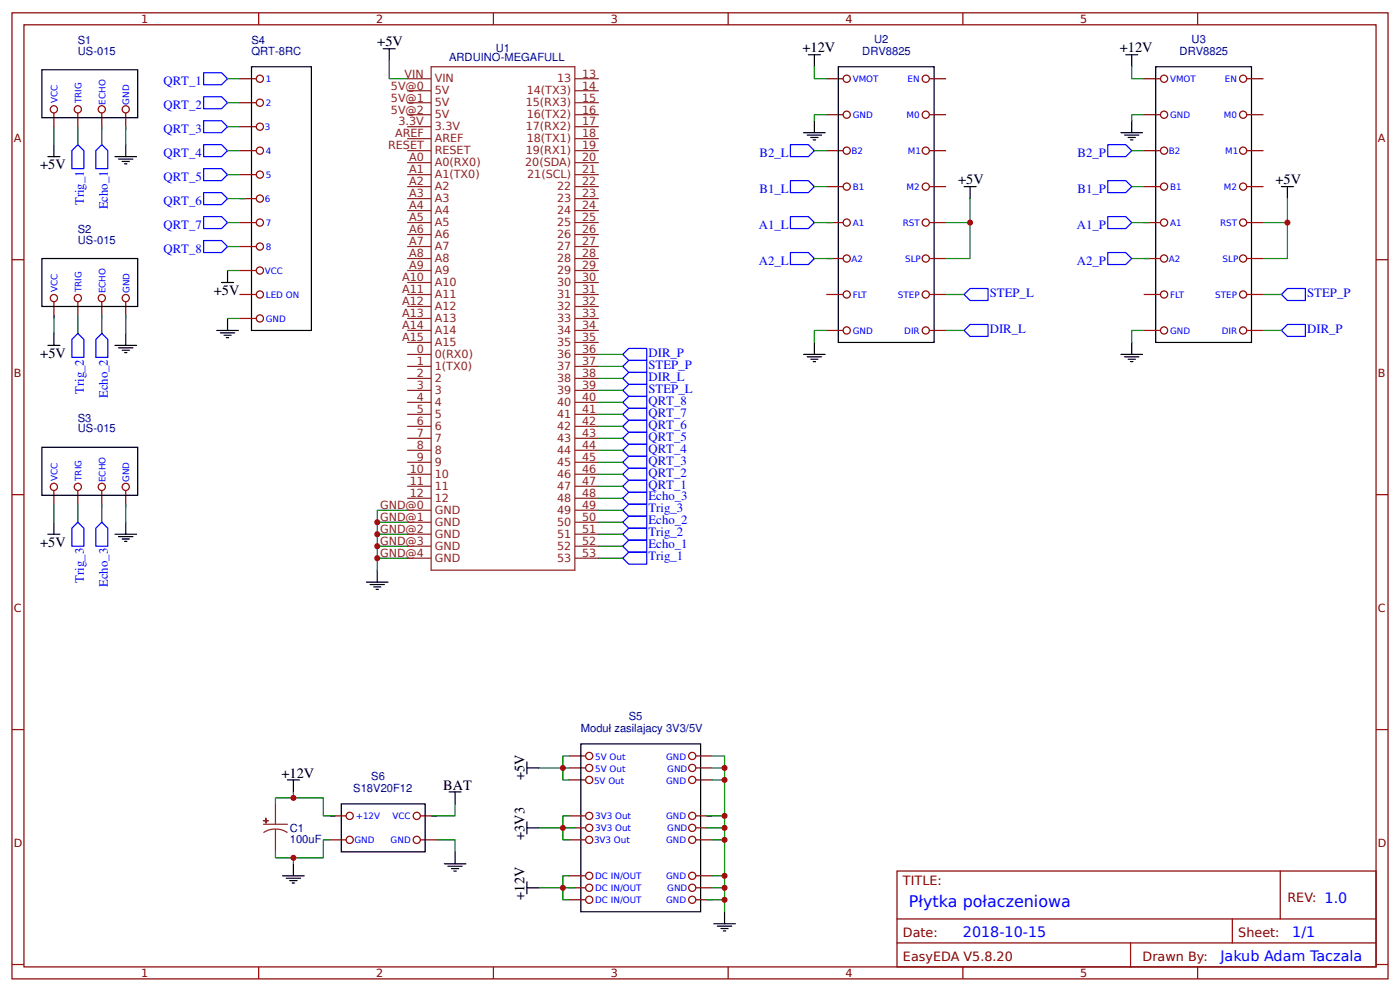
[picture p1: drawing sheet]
<svg xmlns="http://www.w3.org/2000/svg" width="309mm" height="219mm" viewBox="0 0 309 219" stroke-linecap="round" stroke-linejoin="round" font-family="sans-serif">
<g fill="none" stroke="#800" stroke-width=".26">
<path d="M2.6 2.8h304.1v213.3h-304.1zM5.3 5.5h298.7v207.9h-298.7zM52.9 17.4h3.7M57.1 2.8v2.7M109 2.8v2.7M160.9 2.8v2.7M182.6 17.4h3.7M205.3 17.4h3.7M212.7 2.8v2.7M252.7 17.4h3.7M264.6 2.8v2.7M275.4 17.4h3.7"/>
<path d="M11.9 24.9v3.7M17.2 24.9v3.7M22.5 24.9v3.7M27.8 24.9v3.7M52.9 28h3.7M52.9 22.7h3.7M52.9 38.5h3.7M52.9 33.3h3.7M182.6 33.3h3.7M182.6 25.3h3.7M205.3 33.3h3.7M205.3 25.3h3.7"/>
<path d="M252.7 33.3h3.7M252.7 25.3h3.7M275.4 33.3h3.7M275.4 25.3h3.7M2.6 57.3h2.7M52.9 43.8h3.7M52.9 59.7h3.7M52.9 54.4h3.7M52.9 49.1h3.7M182.6 49.1h3.7M182.6 57.1h3.7M182.6 41.2h3.7"/>
<path d="M205.3 49.1h3.7M205.3 57.1h3.7M205.3 41.2h3.7M252.7 49.1h3.7M252.7 57.1h3.7M252.7 41.2h3.7M275.4 49.1h3.7M275.4 57.1h3.7M275.4 41.2h3.7M304 57.3h2.7M11.9 66.6v3.7M17.2 66.6v3.7"/>
<path d="M22.5 66.6v3.7M27.8 66.6v3.7M52.9 70.3h3.7M52.9 65h3.7M182.6 65h3.7M182.6 72.9h3.7M205.3 65h3.7M205.3 72.9h3.7M252.7 65h3.7M252.7 72.9h3.7M275.4 65h3.7M275.4 72.9h3.7"/>
<path d="M2.6 109.2h2.7M11.9 108.3v3.7M17.2 108.3v3.7M22.5 108.3v3.7M27.8 108.3v3.7M304 109.2h2.7M2.6 161.1h2.7M125.7 172.2h3.7M125.7 169.5h3.7M125.7 166.9h3.7M153.7 172.2h3.7M153.7 169.5h3.7"/>
<path d="M153.7 166.9h3.7M304 161.1h2.7M72.8 185.4h3.7M72.8 180.1h3.7M92.9 185.4h3.7M92.9 180.1h3.7M125.7 185.4h3.7M125.7 182.7h3.7M125.7 180.1h3.7M125.7 196h3.7M125.7 193.3h3.7M125.7 198.6h3.7"/>
<path d="M153.7 185.4h3.7M153.7 182.7h3.7M153.7 180.1h3.7M153.7 196h3.7M153.7 193.3h3.7M153.7 198.6h3.7M198.2 192.3h105.8v21.1h-105.8zM282.8 192.3v10.6M2.6 212.9h2.7M57.1 213.4v2.7M109 213.4v2.7M160.9 213.4v2.7"/>
<path d="M198.2 202.9h105.8M198.2 208.1h105.8M212.7 213.4v2.7M249.8 208.1v5.3M264.6 213.4v2.7M272.3 202.9v5.2M304 212.9h2.7"/>
<circle cx="57.4" cy="17.4" r=".79"/>
<circle cx="187.1" cy="17.4" r=".79"/>
<circle cx="204.5" cy="17.4" r=".79"/>
<circle cx="257.2" cy="17.4" r=".79"/>
<circle cx="274.6" cy="17.4" r=".79"/>
<circle cx="11.9" cy="24.1" r=".79"/>
<circle cx="17.2" cy="24.1" r=".79"/>
<circle cx="22.5" cy="24.1" r=".79"/>
<circle cx="27.8" cy="24.1" r=".79"/>
<circle cx="57.4" cy="22.7" r=".79"/>
<circle cx="57.4" cy="28" r=".79"/>
<circle cx="57.4" cy="38.5" r=".79"/>
<circle cx="57.4" cy="33.3" r=".79"/>
<circle cx="187.1" cy="25.3" r=".79"/>
<circle cx="187.1" cy="33.3" r=".79"/>
<circle cx="204.5" cy="33.3" r=".79"/>
<circle cx="204.5" cy="25.3" r=".79"/>
<circle cx="257.2" cy="33.3" r=".79"/>
<circle cx="257.2" cy="25.3" r=".79"/>
<circle cx="274.6" cy="33.3" r=".79"/>
<circle cx="274.6" cy="25.3" r=".79"/>
<circle cx="57.4" cy="43.8" r=".79"/>
<circle cx="57.4" cy="54.4" r=".79"/>
<circle cx="57.4" cy="49.1" r=".79"/>
<circle cx="57.4" cy="59.7" r=".79"/>
<circle cx="187.1" cy="41.2" r=".79"/>
<circle cx="187.1" cy="57.1" r=".79"/>
<circle cx="187.1" cy="49.1" r=".79"/>
<circle cx="204.5" cy="41.2" r=".79"/>
<circle cx="204.5" cy="57.1" r=".79"/>
<circle cx="204.5" cy="49.1" r=".79"/>
<circle cx="257.2" cy="41.2" r=".79"/>
<circle cx="257.2" cy="49.1" r=".79"/>
<circle cx="257.2" cy="57.1" r=".79"/>
<circle cx="274.6" cy="41.2" r=".79"/>
<circle cx="274.6" cy="49.1" r=".79"/>
<circle cx="274.6" cy="57.1" r=".79"/>
<circle cx="11.9" cy="65.8" r=".79"/>
<circle cx="17.2" cy="65.8" r=".79"/>
<circle cx="22.5" cy="65.8" r=".79"/>
<circle cx="27.8" cy="65.8" r=".79"/>
<circle cx="57.4" cy="65" r=".79"/>
<circle cx="57.4" cy="70.3" r=".79"/>
<circle cx="187.1" cy="65" r=".79"/>
<circle cx="187.1" cy="72.9" r=".79"/>
<circle cx="204.5" cy="65" r=".79"/>
<circle cx="204.5" cy="72.9" r=".79"/>
<circle cx="257.2" cy="72.9" r=".79"/>
<circle cx="257.2" cy="65" r=".79"/>
<circle cx="274.6" cy="72.9" r=".79"/>
<circle cx="274.6" cy="65" r=".79"/>
<circle cx="11.9" cy="107.5" r=".79"/>
<circle cx="17.2" cy="107.5" r=".79"/>
<circle cx="22.5" cy="107.5" r=".79"/>
<circle cx="27.8" cy="107.5" r=".79"/>
<circle cx="130.2" cy="166.9" r=".79"/>
<circle cx="130.2" cy="172.2" r=".79"/>
<circle cx="130.2" cy="169.5" r=".79"/>
<circle cx="152.9" cy="169.5" r=".79"/>
<circle cx="152.9" cy="172.2" r=".79"/>
<circle cx="152.9" cy="166.9" r=".79"/>
<circle cx="77.3" cy="185.4" r=".79"/>
<circle cx="77.3" cy="180.1" r=".79"/>
<circle cx="92.1" cy="185.4" r=".79"/>
<circle cx="92.1" cy="180.1" r=".79"/>
<circle cx="130.2" cy="182.7" r=".79"/>
<circle cx="130.2" cy="196" r=".79"/>
<circle cx="130.2" cy="193.3" r=".79"/>
<circle cx="130.2" cy="185.4" r=".79"/>
<circle cx="130.2" cy="198.6" r=".79"/>
<circle cx="130.2" cy="180.1" r=".79"/>
<circle cx="152.9" cy="196" r=".79"/>
<circle cx="152.9" cy="185.4" r=".79"/>
<circle cx="152.9" cy="182.7" r=".79"/>
<circle cx="152.9" cy="198.6" r=".79"/>
<circle cx="152.9" cy="193.3" r=".79"/>
<circle cx="152.9" cy="180.1" r=".79"/>
</g>
<g fill="none" stroke="#8d2323" stroke-width=".26">
<path d="M90 17.4h5.2M95.2 14.7h31.8v111.2h-31.8zM127 17.4h5.3M90 20h5.2M90 33.3h5.2M90 22.7h5.2M90 35.9h5.2M90 38.5h5.2M90 25.3h5.2M90 28h5.2M90 30.6h5.2M127 20h5.3"/>
<path d="M127 33.3h5.3M127 22.7h5.3M127 35.9h5.3M127 38.5h5.3M127 25.3h5.3M127 28h5.3M127 30.6h5.3M90 41.2h5.2M90 43.8h5.2M90 46.5h5.2M90 49.1h5.2M90 51.8h5.2"/>
<path d="M90 54.4h5.2M90 57.1h5.2M90 59.7h5.2M127 41.2h5.3M127 43.8h5.3M127 46.5h5.3M127 49.1h5.3M127 51.8h5.3M127 54.4h5.3M127 57.1h5.3M127 59.7h5.3M90 62.4h5.2"/>
<path d="M90 65h5.2M90 67.7h5.2M90 70.3h5.2M90 72.9h5.2M90 75.6h5.2M90 78.2h5.2M127 62.4h5.3M127 65h5.3M127 67.7h5.3M127 70.3h5.3M127 72.9h5.3M127 75.6h5.3"/>
<path d="M127 78.2h5.3M90 80.9h5.2M90 83.5h5.2M90 86.2h5.2M90 88.8h5.2M90 91.5h5.2M90 94.1h5.2M90 96.8h5.2M90 99.4h5.2M127 80.9h5.3M127 83.5h5.3M127 86.2h5.3"/>
<path d="M127 88.8h5.3M127 91.5h5.3M127 94.1h5.3M127 96.8h5.3M127 99.4h5.3M90 102h5.2M90 104.7h5.2M90 107.3h5.2M90 110h5.2M90 112.6h5.2M90 115.3h5.2M90 117.9h5.2"/>
<path d="M127 102h5.3M127 104.7h5.3M127 107.3h5.3M127 110h5.3M127 112.6h5.3M127 115.3h5.3M127 117.9h5.3M90 123.2h5.2M90 120.6h5.2M127 123.2h5.3M127 120.6h5.3M60.9 177.5v4.5"/>
<path d="M58.2 182h5.3M60.9 183l1.3 .2 1.3 .6M60.9 183l-1.4 .2-1.3 .6M60.9 183v5"/>
</g>
<g fill="none" stroke="#000" stroke-width=".26">
<path d="M9.3 15.4h21.1v10.6h-21.1zM55.6 14.7h13.2v58.2h-13.2zM84.7 10.8h2.6M86 10.8v2.6M178.6 12.1h2.6M179.9 12.1v2.6M185.2 14.7h21.2v60.9h-21.2zM248.7 12.1h2.7M250 12.1v2.6M255.3 14.7h21.2v60.9h-21.2zM10.6 34.6h2.6M11.9 31.9v2.7"/>
<path d="M25.4 34.6h4.8M26.2 35.1h3.2M27 35.6h1.6M27.5 36.2h.5M27.8 31.9v2.7M177.5 29.3h4.8M178.3 29.8h3.2M179.1 30.3h1.6M179.7 30.9h.5M179.9 26.6v2.7M247.6 29.3h4.8M248.4 29.8h3.2"/>
<path d="M249.2 30.3h1.6M249.8 30.9h.5M250 26.6v2.7M9.3 57.1h21.1v10.6h-21.1zM50.3 59.7v2.7M213 41.2h2.6M214.3 41.2v2.6M283.1 41.2h2.7M284.4 41.2v2.6M10.6 76.2h2.6M11.9 73.6v2.6M25.4 76.2h4.8"/>
<path d="M26.2 76.8h3.2M27 77.3h1.6M27.5 77.8h.6M27.8 73.6v2.6M47.9 72.9h4.8M48.7 73.5h3.2M48.9 62.4h2.7M49.5 74h1.6M50 74.5h.5M50.3 70.3v2.6M177.5 78.2h4.8M178.3 78.8h3.2"/>
<path d="M179.1 79.3h1.6M179.7 79.8h.5M179.9 75.6v2.6M247.6 78.2h4.8M248.4 78.8h3.2M249.2 79.3h1.6M249.8 79.8h.5M250 75.6v2.6M9.3 98.7h21.1v10.6h-21.1zM10.6 117.9h2.6M11.9 115.3v2.6M25.4 117.9h4.8"/>
<path d="M26.2 118.5h3.2M27 119h1.6M27.5 119.5h.5M27.8 115.3v2.6M81 128.5h4.7M81.8 129h3.1M82.5 129.6h1.6M83.1 130.1h.5M83.3 125.9v2.6M63.5 172.2h2.6M64.8 172.2v2.6M75.4 177.5h18.5v10.5h-18.5z"/>
<path d="M99.2 174.8h2.7M100.5 174.8v2.7M116.4 169.5h2.7M116.4 168.2v2.6M128.3 164.2h26.5v37.1h-26.5zM62.4 193.3h4.8M63.2 193.9h3.2M64 194.4h1.6M64.6 194.9h.5M64.8 190.7v2.6M98.2 190.7h4.7M99 191.2h3.1"/>
<path d="M99.7 191.7h1.6M100.3 192.3h.5M100.5 188v2.7M116.4 181.4v2.7M116.4 194.7v2.6M116.4 182.7h2.7M116.4 196h2.7M157.7 203.9h4.8M158.5 204.4h3.2M159.3 205h1.6M159.8 205.5h.5M160.1 201.3v2.6"/>
</g>
<g fill="none" stroke="#00f" stroke-width=".26">
<path d="M45 16.1h3.9l1.4 1.3-1.4 1.3h-3.9zM17.2 31.9l1.3 1.4v3.9h-2.6v-3.9zM21.2 33.3l1.3-1.4 1.3 1.4v3.9h-2.6zM45 21.4h3.9l1.4 1.3-1.4 1.3h-3.9zM45 26.6h3.9l1.4 1.4-1.4 1.3h-3.9zM45 31.9h3.9l1.4 1.4-1.4 1.3h-3.9zM45 37.2h3.9l1.4 1.3-1.4 1.4h-3.9zM174.6 31.9h4l1.3 1.4-1.3 1.3h-4zM174.6 39.9h4l1.3 1.3-1.3 1.3h-4zM244.7 31.9h4l1.3 1.4-1.3 1.3h-4zM244.7 39.9h4l1.3 1.3-1.3 1.3h-4zM45 42.5h3.9l1.4 1.3-1.4 1.4h-3.9z"/>
<path d="M45 47.8h3.9l1.4 1.3-1.4 1.4h-3.9zM45 53.1h3.9l1.4 1.3-1.4 1.3h-3.9zM174.6 47.8h4l1.3 1.3-1.3 1.4h-4zM174.6 55.7h4l1.3 1.4-1.3 1.3h-4zM244.7 47.8h4l1.3 1.3-1.3 1.4h-4zM244.7 55.7h4l1.3 1.4-1.3 1.3h-4zM17.2 73.6l1.3 1.3v4h-2.6v-4zM22.5 73.6l1.3 1.3v4h-2.6v-4zM137.6 78.2l1.3-1.3h4v2.7h-4zM213 72.9l1.3-1.3h4v2.7h-4zM213 65l1.3-1.3h4v2.6h-4zM283.1 72.9l1.3-1.3h4v2.7h-4z"/>
<path d="M283.1 65l1.3-1.3h4v2.6h-4zM137.6 99.4l1.3-1.3h4v2.6h-4zM137.6 94.1l1.3-1.3h4v2.6h-4zM137.6 96.8l1.3-1.4h4v2.7h-4zM137.6 86.2l1.3-1.3h4v2.6h-4zM137.6 88.8l1.3-1.3h4v2.6h-4zM137.6 83.5l1.3-1.3h4v2.7h-4zM137.6 80.9l1.3-1.3h4v2.6h-4zM138.9 90.1h4v2.7h-4l-1.3-1.3zM17.2 115.3l1.3 1.3v4h-2.6v-4zM22.5 115.3l1.3 1.3v4h-2.6v-4zM137.6 117.9l1.3-1.3h4v2.6h-4z"/>
<path d="M137.6 115.3l1.3-1.3h4v2.6h-4zM137.6 110l1.3-1.3h4v2.6h-4zM137.6 112.6l1.3-1.3h4v2.7h-4zM137.6 107.3l1.3-1.3h4v2.7h-4zM137.6 102l1.3-1.3h4v2.7h-4zM137.6 104.7l1.3-1.3h4v2.6h-4zM137.6 123.2l1.3-1.3h4v2.6h-4zM137.6 120.6l1.3-1.4h4v2.7h-4z"/>
</g>
<g fill="none" stroke="#080" stroke-width=".26">
<path d="M50.3 17.4h2.6M86 13.4v4h4M179.9 14.7v2.7h2.7M250 14.7v2.7h2.7M11.9 28v3.9M17.2 28v3.9M22.5 28v3.9M27.8 28v3.9M50.3 22.7h2.6M50.3 33.3h2.6M50.3 38.5h2.6M50.3 28h2.6"/>
<path d="M179.9 33.3h2.7M182.6 25.3h-2.7v1.3M250 33.3h2.7M252.7 25.3h-2.7v1.3M50.3 43.8h3.9M50.3 49.1h2.6M50.3 54.4h2.6M50.3 59.7h2.6M179.9 49.1h4M179.9 41.2h2.7M179.9 57.1h4M214.3 43.8v5.3h-5.3"/>
<path d="M214.3 49.1v8h-5.3M250 49.1h4M250 41.2h2.7M250 57.1h4M284.4 43.8v5.3h-5.3M284.4 49.1v8h-5.3M11.9 69.6v4M17.2 69.6v4M22.5 69.6v4M27.8 69.6v4M50.3 70.3h2.6M132.3 78.2h5.3"/>
<path d="M182.6 72.9h-2.7v2.7M209 65h4M209 72.9h4M252.7 72.9h-2.7v2.7M279.1 65h4M279.1 72.9h4M132.3 99.4h5.3M132.3 96.8h5.3M132.3 94.1h5.3M132.3 91.5h5.3M132.3 88.8h5.3M132.3 86.2h5.3"/>
<path d="M132.3 83.5h5.3M132.3 80.9h5.3M11.9 111.3v4M17.2 111.3v4M22.5 111.3v4M27.8 111.3v4M83.3 117.9v5.3h6.7M90 115.3h-6.7v2.6h6.7M90 112.6h-6.7v2.7M132.3 117.9h5.3M132.3 115.3h5.3M132.3 112.6h5.3"/>
<path d="M132.3 110h5.3M132.3 107.3h5.3M132.3 104.7h5.3M132.3 102h5.3M83.3 120.6h6.7M83.3 123.2v2.7M132.3 120.6h5.3M132.3 123.2h5.3M64.8 174.8v1.3h-3.9v1.4M64.8 176.1h6.6v4h2.7M100.5 177.5v2.6h-5.3M125.7 166.9h-1.3v2.6h-5.3"/>
<path d="M125.7 169.5h-1.3v2.7h1.3M157.4 172.2h2.7v7.9M157.4 169.5h2.7v2.7M157.4 166.9h2.7v2.6M60.9 188v1.4h3.9v1.3M72.8 185.4h-1.4v4h-6.6M96.6 185.4h3.9v2.6M125.7 180.1h-1.3v2.6h-5.3M125.7 193.3h-1.3v2.7h-5.3M127 182.7h-2.6v2.7h1.3M127 196h-2.6v2.6h1.3M156.1 198.6h4v2.7"/>
<path d="M156.1 182.7h4v2.7M156.1 180.1h4v2.6M157.4 196h2.7v2.6M157.4 193.3h2.7v2.7M157.4 185.4h2.7v7.9"/>
</g>
<g fill="#8d2323" stroke="#8d2323" stroke-width=".26">
<path d="M58.2 181.2h1.1z"/>
<path d="M58.7 180.6l.1 1.1z"/>
</g>
<g fill="#c00">
<circle cx="64.8" cy="189.4" r=".66"/>
<circle cx="83.3" cy="120.6" r=".66"/>
<circle cx="83.3" cy="117.9" r=".66"/>
<circle cx="124.4" cy="196" r=".66"/>
<circle cx="124.4" cy="169.5" r=".66"/>
<circle cx="160.1" cy="172.2" r=".66"/>
<circle cx="160.1" cy="182.7" r=".66"/>
<circle cx="160.1" cy="193.3" r=".66"/>
<circle cx="160.1" cy="198.6" r=".66"/>
<circle cx="214.3" cy="49.1" r=".66"/>
<circle cx="284.4" cy="49.1" r=".66"/>
<circle cx="160.1" cy="196" r=".66"/>
<circle cx="160.1" cy="185.4" r=".66"/>
<circle cx="160.1" cy="180.1" r=".66"/>
<circle cx="160.1" cy="169.5" r=".66"/>
<circle cx="124.4" cy="182.7" r=".66"/>
<circle cx="83.3" cy="115.3" r=".66"/>
<circle cx="83.3" cy="123.2" r=".66"/>
<circle cx="64.8" cy="176.1" r=".66"/>
</g>
<text font-size="3.5" fill="#00f" x="200.8" y="200.2">Płytka połaczeniowa</text>
<g font-size="3.2">
<text x="83.3" y="10.2">+5V</text>
<text x="177.3" y="11.6">+12V</text>
<text x="247.4" y="11.6">+12V</text>
<text x="8.9" y="37.3">+5V</text>
<text x="211.7" y="40.7">+5V</text>
<text x="281.8" y="40.7">+5V</text>
<text x="47.2" y="65.1">+5V</text>
<text x="8.9" y="79">+5V</text>
<text x="8.9" y="120.7">+5V</text>
<text x="62.2" y="171.6">+12V</text>
<text x="115.9" y="172.2" transform="rotate(-90 115.9 172.2)">+5V</text>
<text x="97.9" y="174.3">BAT</text>
<text x="115.9" y="185.4" transform="rotate(-90 115.9 185.4)">+3V3</text>
<text x="115.9" y="198.6" transform="rotate(-90 115.9 198.6)">+12V</text>
</g>
<g font-size="3.2" fill="#00f">
<text x="212.7" y="206.8">2018-10-15</text>
<text x="285.5" y="206.8">1/1</text>
<text x="269.6" y="212.1">Jakub Adam Taczala</text>
</g>
<g font-size="2.8" fill="#00f">
<text x="36.1" y="18.7">QRT_1</text>
<text x="36.1" y="24">QRT_2</text>
<text x="36.1" y="29.3">QRT_3</text>
<text x="36.1" y="34.6">QRT_4</text>
<text x="167.8" y="34.6">B2_L</text>
<text x="238.1" y="34.6">B2_P</text>
<text x="36.1" y="39.9">QRT_5</text>
<text x="18.5" y="45.3" transform="rotate(-90 18.5 45.3)">Trig_1</text>
<text x="23.8" y="46.2" transform="rotate(-90 23.8 46.2)">Echo_1</text>
<text x="36.1" y="45.2">QRT_6</text>
<text x="167.8" y="42.5">B1_L</text>
<text x="238.1" y="42.5">B1_P</text>
<text x="36.1" y="50.5">QRT_7</text>
<text x="167.6" y="50.5">A1_L</text>
<text x="237.9" y="50.5">A1_P</text>
<text x="36.1" y="55.8">QRT_8</text>
<text x="167.6" y="58.4">A2_L</text>
<text x="237.9" y="58.4">A2_P</text>
<text x="218.7" y="65.5">STEP_L</text>
<text x="288.8" y="65.5">STEP_P</text>
<text x="218.7" y="73.4">DIR_L</text>
<text x="288.8" y="73.4">DIR_P</text>
<text x="143.3" y="78.7">DIR_P</text>
<text x="143.3" y="81.4">STEP_P</text>
<text x="18.5" y="87" transform="rotate(-90 18.5 87)">Trig_2</text>
<text x="23.8" y="87.9" transform="rotate(-90 23.8 87.9)">Echo_2</text>
<text x="143.3" y="86.7">STEP_L</text>
<text x="143.3" y="89.3">QRT_8</text>
<text x="143.3" y="84">DIR_L</text>
<text x="143.3" y="94.6">QRT_6</text>
<text x="143.3" y="92">QRT_7</text>
<text x="143.3" y="99.9">QRT_4</text>
<text x="143.3" y="97.3">QRT_5</text>
<text x="143.3" y="107.8">QRT_1</text>
<text x="143.3" y="102.5">QRT_3</text>
<text x="143.3" y="105.2">QRT_2</text>
<text x="143.3" y="110.5">Echo_3</text>
<text x="143.3" y="113.1">Trig_3</text>
<text x="143.3" y="118.4">Trig_2</text>
<text x="143.3" y="115.8">Echo_2</text>
<text x="143.3" y="123.7">Trig_1</text>
<text x="143.3" y="121.1">Echo_1</text>
<text x="18.5" y="128.6" transform="rotate(-90 18.5 128.6)">Trig_3</text>
<text x="23.8" y="129.6" transform="rotate(-90 23.8 129.6)">Echo_3</text>
</g>
<g font-size="2.8" fill="#800">
<text x="199.5" y="195.4">TITLE:</text>
<text x="284.4" y="199.2">REV: 1.0</text>
<text x="199.5" y="206.8">Date:</text>
<text x="273.6" y="206.8">Sheet:</text>
<text x="199.5" y="212.1">EasyEDA V5.8.20</text>
<text x="252.4" y="212.1">Drawn By:</text>
</g>
<g font-size="2.5" fill="#800">
<text x="31.2" y="5.1">1</text>
<text x="83.1" y="5.1">2</text>
<text x="134.9" y="5.1">3</text>
<text x="186.8" y="5.1">4</text>
<text x="238.7" y="5.1">5</text>
<text x="3" y="31.4">A</text>
<text x="304.4" y="31.4">A</text>
<text x="3" y="83.3">B</text>
<text x="304.4" y="83.3">B</text>
<text x="3" y="135.1">C</text>
<text x="304.4" y="135.1">C</text>
<text x="3" y="187">D</text>
<text x="304.4" y="187">D</text>
<text x="31.2" y="215.7">1</text>
<text x="83.1" y="215.7">2</text>
<text x="134.9" y="215.7">3</text>
<text x="186.8" y="215.7">4</text>
<text x="238.7" y="215.7">5</text>
</g>
<g font-size="2.5" fill="#000080">
<text x="17.2" y="9.7">S1</text>
<text x="55.6" y="9.7">S4</text>
<text x="109.5" y="11.6">U1</text>
<text x="193.1" y="9.4">U2</text>
<text x="263.3" y="9.4">U3</text>
<text x="17.2" y="12.1">US-015</text>
<text x="55.6" y="12.1">QRT-8RC</text>
<text x="99.2" y="13.4">ARDUINO-MEGAFULL</text>
<text x="190.5" y="12.1">DRV8825</text>
<text x="260.6" y="12.1">DRV8825</text>
<text x="17.2" y="53.8">US-015</text>
<text x="17.2" y="51.4">S2</text>
<text x="17.2" y="95.4">US-015</text>
<text x="17.2" y="93.1">S3</text>
<text x="128.3" y="161.6">Moduł zasilajacy 3V3/5V</text>
<text x="138.9" y="158.9">S5</text>
<text x="82" y="172.2">S6</text>
<text x="78.1" y="174.8">S18V20F12</text>
<text x="64" y="186">100uF</text>
<text x="64" y="183.6">C1</text>
</g>
<g font-size="2.5" fill="#8d2323">
<text x="89.4" y="17.1">VIN</text>
<text x="128.6" y="17.1">13</text>
<text x="86.4" y="19.8">5V@0</text>
<text x="86.4" y="22.4">5V@1</text>
<text x="96" y="20.8">5V</text>
<text x="96" y="23.5">5V</text>
<text x="96" y="18.2">VIN</text>
<text x="116.2" y="23.5">15(RX3)</text>
<text x="116.4" y="20.8">14(TX3)</text>
<text x="123.1" y="18.2">13</text>
<text x="128.6" y="22.4">15</text>
<text x="128.6" y="19.8">14</text>
<text x="86.4" y="25.1">5V@2</text>
<text x="88" y="27.7">3.3V</text>
<text x="96" y="26.1">5V</text>
<text x="96" y="28.8">3.3V</text>
<text x="116.2" y="28.8">17(RX2)</text>
<text x="116.4" y="26.1">16(TX2)</text>
<text x="128.6" y="25.1">16</text>
<text x="128.6" y="27.7">17</text>
<text x="85.7" y="33">RESET</text>
<text x="87.3" y="30.3">AREF</text>
<text x="90.4" y="35.6">A0</text>
<text x="96" y="34.1">RESET</text>
<text x="96" y="31.4">AREF</text>
<text x="116.2" y="34.1">19(RX1)</text>
<text x="116.4" y="31.4">18(TX1)</text>
<text x="128.6" y="30.3">18</text>
<text x="128.6" y="35.6">20</text>
<text x="128.6" y="33">19</text>
<text x="90.4" y="38.3">A1</text>
<text x="90.4" y="40.9">A2</text>
<text x="96" y="36.7">A0(RX0)</text>
<text x="96" y="39.3">A1(TX0)</text>
<text x="96" y="42">A2</text>
<text x="116" y="36.7">20(SDA)</text>
<text x="116.5" y="39.3">21(SCL)</text>
<text x="123.1" y="42">22</text>
<text x="128.6" y="40.9">22</text>
<text x="128.6" y="38.3">21</text>
<text x="90.4" y="43.6">A3</text>
<text x="90.4" y="46.2">A4</text>
<text x="96" y="44.6">A3</text>
<text x="96" y="47.3">A4</text>
<text x="123.1" y="44.6">23</text>
<text x="123.1" y="47.3">24</text>
<text x="128.6" y="43.6">23</text>
<text x="128.6" y="46.2">24</text>
<text x="90.4" y="48.9">A5</text>
<text x="90.4" y="51.5">A6</text>
<text x="96" y="49.9">A5</text>
<text x="96" y="52.6">A6</text>
<text x="123.1" y="49.9">25</text>
<text x="123.1" y="52.6">26</text>
<text x="128.6" y="48.9">25</text>
<text x="128.6" y="51.5">26</text>
<text x="90.4" y="54.2">A7</text>
<text x="90.4" y="56.8">A8</text>
<text x="90.4" y="59.5">A9</text>
<text x="96" y="55.2">A7</text>
<text x="96" y="57.9">A8</text>
<text x="123.1" y="55.2">27</text>
<text x="123.1" y="57.9">28</text>
<text x="128.6" y="54.2">27</text>
<text x="128.6" y="56.8">28</text>
<text x="128.6" y="59.5">29</text>
<text x="88.8" y="62.1">A10</text>
<text x="88.8" y="64.7">A11</text>
<text x="96" y="60.5">A9</text>
<text x="96" y="63.2">A10</text>
<text x="96" y="65.8">A11</text>
<text x="123.1" y="60.5">29</text>
<text x="123.1" y="63.2">30</text>
<text x="123.1" y="65.8">31</text>
<text x="128.6" y="62.1">30</text>
<text x="128.6" y="64.7">31</text>
<text x="88.8" y="67.4">A12</text>
<text x="88.8" y="70">A13</text>
<text x="96" y="68.4">A12</text>
<text x="96" y="71.1">A13</text>
<text x="123.1" y="68.4">32</text>
<text x="123.1" y="71.1">33</text>
<text x="128.6" y="67.4">32</text>
<text x="128.6" y="70">33</text>
<text x="88.8" y="72.7">A14</text>
<text x="88.8" y="75.3">A15</text>
<text x="92.1" y="78">0</text>
<text x="96" y="73.7">A14</text>
<text x="96" y="76.4">A15</text>
<text x="123.1" y="73.7">34</text>
<text x="123.1" y="76.4">35</text>
<text x="128.6" y="72.7">34</text>
<text x="128.6" y="75.3">35</text>
<text x="128.6" y="78">36</text>
<text x="92.1" y="80.6">1</text>
<text x="92.1" y="83.3">2</text>
<text x="96" y="81.7">1(TX0)</text>
<text x="96" y="79">0(RX0)</text>
<text x="123.1" y="79">36</text>
<text x="123.1" y="81.7">37</text>
<text x="128.6" y="80.6">37</text>
<text x="128.6" y="83.3">38</text>
<text x="92.1" y="85.9">3</text>
<text x="92.1" y="88.6">4</text>
<text x="96" y="84.3">2</text>
<text x="96" y="87">3</text>
<text x="96" y="89.6">4</text>
<text x="123.1" y="84.3">38</text>
<text x="123.1" y="89.6">40</text>
<text x="123.1" y="87">39</text>
<text x="128.6" y="88.6">40</text>
<text x="128.6" y="85.9">39</text>
<text x="92.1" y="91.2">5</text>
<text x="92.1" y="93.8">6</text>
<text x="96" y="92.3">5</text>
<text x="96" y="94.9">6</text>
<text x="123.1" y="92.3">41</text>
<text x="123.1" y="94.9">42</text>
<text x="128.6" y="91.2">41</text>
<text x="128.6" y="93.8">42</text>
<text x="92.1" y="96.5">7</text>
<text x="92.1" y="99.1">8</text>
<text x="92.1" y="101.8">9</text>
<text x="96" y="97.6">7</text>
<text x="96" y="100.2">8</text>
<text x="123.1" y="97.6">43</text>
<text x="123.1" y="100.2">44</text>
<text x="128.6" y="96.5">43</text>
<text x="128.6" y="99.1">44</text>
<text x="128.6" y="101.8">45</text>
<text x="90.5" y="104.4">10</text>
<text x="90.5" y="107.1">11</text>
<text x="96" y="102.8">9</text>
<text x="96" y="105.5">10</text>
<text x="123.1" y="102.8">45</text>
<text x="123.1" y="105.5">46</text>
<text x="128.6" y="104.4">46</text>
<text x="128.6" y="107.1">47</text>
<text x="84" y="112.4">GND@0</text>
<text x="90.5" y="109.7">12</text>
<text x="96" y="108.1">11</text>
<text x="96" y="110.8">12</text>
<text x="96" y="113.4">GND</text>
<text x="123.1" y="108.1">47</text>
<text x="123.1" y="110.8">48</text>
<text x="123.1" y="113.4">49</text>
<text x="128.6" y="109.7">48</text>
<text x="128.6" y="112.4">49</text>
<text x="84" y="115">GND@1</text>
<text x="84" y="117.7">GND@2</text>
<text x="96" y="116.1">GND</text>
<text x="96" y="118.7">GND</text>
<text x="123.1" y="118.7">51</text>
<text x="123.1" y="116.1">50</text>
<text x="128.6" y="117.7">51</text>
<text x="128.6" y="115">50</text>
<text x="84" y="123">GND@4</text>
<text x="84" y="120.3">GND@3</text>
<text x="96" y="124">GND</text>
<text x="96" y="121.4">GND</text>
<text x="123.1" y="124">53</text>
<text x="123.1" y="121.4">52</text>
<text x="128.6" y="123">53</text>
<text x="128.6" y="120.3">52</text>
</g>
<g font-size="1.9" fill="#00f">
<text x="12.7" y="22.8" transform="rotate(-90 12.7 22.8)">VCC</text>
<text x="18" y="22.8" transform="rotate(-90 18 22.8)">TRIG</text>
<text x="23.3" y="23.1" transform="rotate(-90 23.3 23.1)">ECHO</text>
<text x="28.6" y="23.1" transform="rotate(-90 28.6 23.1)">GND</text>
<text x="58.7" y="23.5">2</text>
<text x="58.7" y="18.2">1</text>
<text x="188.4" y="18.2">VMOT</text>
<text x="200.5" y="18.2">EN</text>
<text x="258.5" y="18.2">VMOT</text>
<text x="270.6" y="18.2">EN</text>
<text x="58.5" y="28.8">3</text>
<text x="188.4" y="26.1">GND</text>
<text x="200.3" y="26.1">M0</text>
<text x="258.5" y="26.1">GND</text>
<text x="270.4" y="26.1">M0</text>
<text x="58.7" y="34.1">4</text>
<text x="188.1" y="34.1">B2</text>
<text x="200.6" y="34.1">M1</text>
<text x="258.2" y="34.1">B2</text>
<text x="270.7" y="34.1">M1</text>
<text x="58.7" y="39.3">5</text>
<text x="188.4" y="42">B1</text>
<text x="200.3" y="42">M2</text>
<text x="258.5" y="42">B1</text>
<text x="270.4" y="42">M2</text>
<text x="58.5" y="44.6">6</text>
<text x="58.7" y="49.9">7</text>
<text x="188.4" y="49.9">A1</text>
<text x="199.4" y="49.9">RST</text>
<text x="258.5" y="49.9">A1</text>
<text x="269.5" y="49.9">RST</text>
<text x="58.7" y="55.2">8</text>
<text x="188.1" y="57.9">A2</text>
<text x="200" y="57.9">SLP</text>
<text x="258.2" y="57.9">A2</text>
<text x="270.1" y="57.9">SLP</text>
<text x="12.7" y="64.5" transform="rotate(-90 12.7 64.5)">VCC</text>
<text x="18" y="64.5" transform="rotate(-90 18 64.5)">TRIG</text>
<text x="23.3" y="64.7" transform="rotate(-90 23.3 64.7)">ECHO</text>
<text x="28.6" y="64.7" transform="rotate(-90 28.6 64.7)">GND</text>
<text x="58.5" y="60.5">VCC</text>
<text x="58.7" y="65.8">LED ON</text>
<text x="188.4" y="65.8">FLT</text>
<text x="198.4" y="65.8">STEP</text>
<text x="258.5" y="65.8">FLT</text>
<text x="268.5" y="65.8">STEP</text>
<text x="58.7" y="71.1">GND</text>
<text x="188.4" y="73.7">GND</text>
<text x="199.8" y="73.7">DIR</text>
<text x="258.5" y="73.7">GND</text>
<text x="269.9" y="73.7">DIR</text>
<text x="12.7" y="106.2" transform="rotate(-90 12.7 106.2)">VCC</text>
<text x="18" y="106.2" transform="rotate(-90 18 106.2)">TRIG</text>
<text x="23.3" y="106.4" transform="rotate(-90 23.3 106.4)">ECHO</text>
<text x="28.6" y="106.4" transform="rotate(-90 28.6 106.4)">GND</text>
<text x="131.5" y="167.7">5V Out</text>
<text x="147.2" y="167.7">GND</text>
<text x="131.2" y="173">5V Out</text>
<text x="131.5" y="170.3">5V Out</text>
<text x="147.2" y="173">GND</text>
<text x="147.4" y="170.3">GND</text>
<text x="78.6" y="180.9">+12V</text>
<text x="86.7" y="180.9">VCC</text>
<text x="131.5" y="183.5">3V3 Out</text>
<text x="131.5" y="180.9">3V3 Out</text>
<text x="147.2" y="180.9">GND</text>
<text x="147.4" y="183.5">GND</text>
<text x="78.3" y="186.2">GND</text>
<text x="86.3" y="186.2">GND</text>
<text x="131.2" y="186.2">3V3 Out</text>
<text x="147.2" y="186.2">GND</text>
<text x="131.5" y="196.8">DC IN/OUT</text>
<text x="131.5" y="194.1">DC IN/OUT</text>
<text x="147.2" y="194.1">GND</text>
<text x="147.4" y="196.8">GND</text>
<text x="131.5" y="199.4">DC IN/OUT</text>
<text x="147.2" y="199.4">GND</text>
</g>
</svg>
